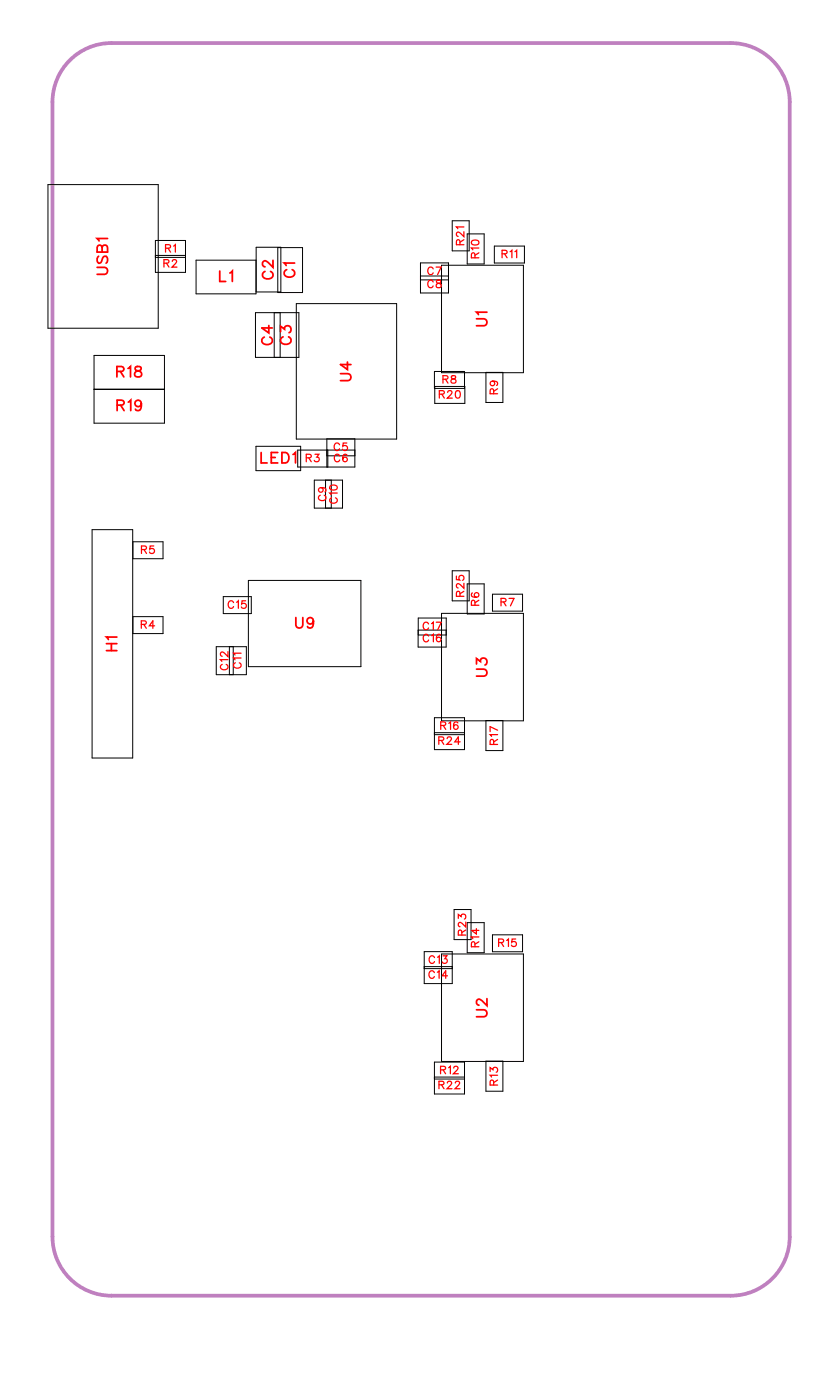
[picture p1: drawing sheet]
<svg xmlns="http://www.w3.org/2000/svg" width="56mm" height="95mm" viewBox="0 0 56 95" stroke-linecap="round" stroke-linejoin="round" font-family="sans-serif">
<path d="M4.7 4.1a4 4 0 0 1 2.9-1.2h42a4 4 0 0 1 4 4v77a4 4 0 0 1-4 4h-42a4 4 0 0 1-4-4v-77a4 4 0 0 1 1.1-2.8z" fill="none" stroke="#bf80bf" stroke-width=".25"/>
<g fill="none" stroke="#000" stroke-width=".07">
<path d="M3.3 12.5h7.4v9.8h-7.4zM10.5 16.3h2.1v2.2h-2.1zM10.5 17.5h2.1M10.5 17.3h2.1M17.4 17.7h-4.1v2.2h4.1v-3.1h1.6v3h-1.6M18.8 16.8h1.7v3.1h-1.7zM28.5 17.8h1.9v2.1h-1.9zM28.5 19h1.9M28.5 18.7h1.9M29.9 18h5.6v7.3h-5.6zM30.7 15h1.1v2h-1.1zM31.7 15.9h1.1v2h-1.1z"/>
<path d="M33.5 16.7h2.1v1.1h-2.1zM6.2 35.9h2.8v15.5h-2.8zM6.4 24.1h4.8v4.6h-4.8zM6.4 26.4h4.8M9 36.8h2.1v1.1h-2.1zM16.8 39.4h7.7v5.8h-7.7zM17.3 21.2h3v3.1h-3zM17.4 30.3h3v1.6h-3zM18.6 21.2v3.1M19 21.2v3.1M20.1 20.6h6.8v9.2h-6.8zM21.3 32.6h1.9v1.9h-1.9z"/>
<path d="M22.1 32.6v1.9M22.2 30.9h1.9M22.2 29.8v1.9M22.2 30.5v1.2M22.5 32.6v1.9M24.1 29.8v1.9h-3.9v-1.2h3.9M29.5 25.2h2v1.2h-2zM29.5 26.2h2v1.2h-2zM30.7 38.7h1.1v2.1h-1.1zM31.7 39.6h1.1v2.1h-1.1zM33 25.3h1.1v2h-1.1zM9 41.8h2.1v1.2h-2.1z"/>
<path d="M14.7 43.9h2v1.9h-2zM15.1 40.5h1.9v1.1h-1.9zM15.6 43.9v1.9M15.8 43.9v1.9M29.5 48.7h2v2.2h-2zM29.5 49.9h2M29.5 49.7h2M29.9 41.6h5.6v7.3h-5.6zM30.3 42.8h-1.9v1.1h1.9v-2h-1.9v1.2h1.9M33 48.9v2h1.1v-2M33.4 40.3h2v1.2h-2zM28.8 64.6h1.9v2.1h-1.9z"/>
<path d="M28.8 65.6h1.9M28.8 65.7h1.9M29.5 72.1h2v2.1h-2zM29.5 73.2h2M29.5 73.1h2M29.9 64.7h5.6v7.3h-5.6zM30.8 61.7h1.1v2.1h-1.1zM31.7 62.6h1.1v2h-1.1zM33 72h1.1v2h-1.1zM33.4 63.4h2v1.2h-2z"/>
</g>
<g fill="none" stroke="#f00" stroke-width=".12">
<path d="M6.6 18.1h.5l.2 .2-.1 .3h-.6M6.7 17.4l-.1 .2 .1 .3 .2-.1 .1-.4h.2l.1 .2-.1 .3M6.9 16.8v-.1h-.2l-.1 .4h.7v-.3l-.1-.2-.2 .1-.1 .4M7.3 16.2h-.7l.1 .2M14.9 18.4v.7h.4M15.6 18.5l.2-.1v.7M18 18.4a.26 .26 0 0 0-.2 .3 .26 .26 0 0 0 .3 .2h.1a.26 .26 0 0 0 .3-.2 .26 .26 0 0 0-.2-.3M18.5 17.7v.4l-.3-.3-.3-.1-.1 .1v.2l.2 .1M19.4 18.3a.26 .26 0 0 0-.1 .3 .26 .26 0 0 0 .2 .2h.2a.26 .26 0 0 0 .3-.2 .26 .26 0 0 0-.2-.3M20 17.8h-.7l.1 .2M7.9 25.2h.4l.1-.2-.2-.1h-.3v.7M7.9 27.5h.4l.1-.2-.2-.1h-.3v.7"/>
<path d="M8.2 25.2l.2 .4M8.2 27.5l.2 .4M8.7 25l.1-.1v.7M8.7 27.3l.2-.1v.7M9.2 24.9v.2l.3 .1 .1 .1a.24 .24 0 0 1-.2 .3 .24 .24 0 0 1-.3-.3l.5-.3-.1-.1zM9.6 27.4a.22 .22 0 0 1-.3 .2 .22 .22 0 0 1-.1-.4 .22 .22 0 0 1 .4 .1v.1a.34 .34 0 0 1-.3 .5l-.1-.1M17.7 30.7v.7h.4M17.9 22.9a.26 .26 0 0 0-.1 .3 .26 .26 0 0 0 .2 .2h.2a.26 .26 0 0 0 .3-.2 .26 .26 0 0 0-.2-.3M18.2 22.1v.5l-.4-.3h.7M18.4 31h.3M18.8 30.7h-.4v.7h.4M19 22.5v-.4l.3 .2a.24 .24 0 0 1 .4-.1 .24 .24 0 0 1-.1 .4"/>
<path d="M19.1 30.7h.3a.38 .38 0 0 1 .2 .4 .38 .38 0 0 1-.2 .3h-.3zM19.2 22.9a.26 .26 0 0 0-.2 .3 .26 .26 0 0 0 .3 .2h.2a.26 .26 0 0 0 .2-.2 .26 .26 0 0 0-.1-.3M19.9 30.8l.1-.1v.7M23.1 25.4h.5l.2 .2-.1 .2h-.6M23.6 24.6v.5l-.5-.4h.7M32.3 21.6h.5l.2 .2-.1 .3h-.6M33 21.2h-.7l.1 .2M7.2 44.1h.7M7.2 43.7h.7M7.6 43.7v.4M7.9 43.2h-.7l.2 .2M20.1 41.9v.5l.2 .2 .2-.1v-.6"/>
<path d="M21.3 42.1a.22 .22 0 0 1-.3 .2 .22 .22 0 0 1-.1-.3 .22 .22 0 0 1 .3 0l.1 .1a.34 .34 0 0 1-.3 .5l-.1-.1M32.3 45.4h.5l.2 .2-.1 .2-.6 .1M32.3 45.1v-.4l.3 .2a.24 .24 0 0 1 .4-.2 .24 .24 0 0 1-.1 .4M32.3 68.5h.5l.2 .2-.1 .3h-.6M33 67.8v.4l-.3-.3-.3-.1-.1 .1v.2l.2 .1"/>
</g>
<g fill="none" stroke="#f00" stroke-width=".08">
<path d="M11.1 17.9l.3-.1 .1-.1-.4-.1v.5M11.2 16.8h.3l.1-.1-.4-.1v.5M11.3 17.9l.2 .2M11.4 16.8l.2 .3M11.7 17.7l.2-.1 .1 .2-.3 .3h.3M11.8 16.7l.1-.1v.5M29.4 18.2a.19 .19 0 0 0-.2-.1 .19 .19 0 0 0-.2 .2v.1a.19 .19 0 0 0 .2 .2 .19 .19 0 0 0 .2-.1M29.4 19.1a.19 .19 0 0 0-.2-.1 .19 .19 0 0 0-.2 .2v.1a.19 .19 0 0 0 .2 .2 .19 .19 0 0 0 .2-.1M29.6 18.1h.3l-.2 .5M29.6 19v.2a.21 .21 0 0 1 .3 .1 .21 .21 0 0 1 0 .2h-.3v-.2l.3-.2v-.1zM31.2 16.6v-.3h-.1l-.1 .3h.5M31.5 15.7v.4l-.4-.4-.1 .1 .1 .2"/>
<path d="M31.5 15.4h-.5l.1 .1M31.5 16.3l-.3 .1M32 16.4a.25 .25 0 0 1 .3-.1 .25 .25 0 0 1 .2 .3 .25 .25 0 0 1-.4 .1 .25 .25 0 0 1-.1-.3zM32.2 17.5v-.3h-.1l-.1 .3h.5M32.5 16.8h-.5l.1 .2M32.5 17.2l-.3 .1M34.1 17.2h.2l.1-.1-.3-.1v.5M34.2 17.2l.2 .3M34.6 17.1l.1-.1v.5M34.9 17.1l.1-.1v.5M9.6 37.3h.3v-.2l-.3-.1v.6M9.8 37.3l.1 .3"/>
<path d="M10.4 37h-.2v.3a.18 .18 0 0 1 .2 0 .18 .18 0 0 1 0 .2 .18 .18 0 0 1-.3 0M20.8 31.1l.3-.1v-.1l-.3-.1v.5M20.9 31.1l.2 .2M21.4 30.8h.2l-.1 .2a.17 .17 0 0 1 .1 .3 .17 .17 0 0 1-.3-.1M21.7 33.6a.19 .19 0 0 0-.1 .2 .19 .19 0 0 0 .2 .2h.1a.19 .19 0 0 0 .2-.2 .19 .19 0 0 0-.1-.2M21.8 33.1a.16 .16 0 0 1 .1 .2 .16 .16 0 0 1-.2 .1 .16 .16 0 0 1 0-.3l.4 .1-.1 .2M22.4 33a.25 .25 0 0 1 .3-.1 .25 .25 0 0 1 .1 .3 .25 .25 0 0 1-.3 .1 .25 .25 0 0 1-.1-.3zM22.5 33.8a.19 .19 0 0 0-.1 .2 .19 .19 0 0 0 .2 .1h.1a.19 .19 0 0 0 .2-.1 .19 .19 0 0 0-.1-.2M22.9 33.5h-.5l.1 .1M23 30.2a.19 .19 0 0 0-.2-.1 .19 .19 0 0 0-.1 .2v.1a.19 .19 0 0 0 .1 .2 .19 .19 0 0 0 .2-.1M23 30.9a.19 .19 0 0 0-.2-.1 .19 .19 0 0 0-.1 .2v.1a.19 .19 0 0 0 .1 .2 .19 .19 0 0 0 .2-.1M23.5 30.1h-.2v.2a.18 .18 0 0 1 .2 0 .18 .18 0 0 1 0 .2 .18 .18 0 0 1-.3 0"/>
<path d="M23.5 30.9v-.1a.22 .22 0 0 0-.3 .3 .22 .22 0 0 0 .3 .2 .16 .16 0 0 0 0-.3 .18 .18 0 0 0-.3 .2M29.8 26.7h.3v-.1l-.3-.1v.5M30 26.7l.1 .3M30 25.7h.3l.1-.1-.4-.1v.5M30.2 25.7l.2 .3M30.4 26.6l.2-.1 .1 .2-.4 .3h.4M30.6 25.5v.2l.3 .1a.17 .17 0 0 1-.1 .2 .17 .17 0 0 1-.2-.2l.3-.2v-.1zM31 26.5a.23 .23 0 0 1 .2 .3 .23 .23 0 0 1-.2 .2l-.1-.2zM31 39.1v.2l.2 .1a.18 .18 0 0 1 0-.3 .18 .18 0 0 1 .2 0 .18 .18 0 0 1 0 .3M31.5 39.6v.3l-.4-.3-.1 .1 .1 .2M33.4 25.9a.16 .16 0 0 1 .1 .2 .16 .16 0 0 1-.2 0 .16 .16 0 0 1 0-.2h.4v.3M33.5 26.7v-.3h-.2l-.1 .3h.5"/>
<path d="M33.7 26.4l-.2 .1M9.6 42.4l.3-.1v-.1l-.3-.1v.5M9.8 42.4l.1 .2M10.5 42.5h-.4l.3-.4v.5M15.1 45.1a.19 .19 0 0 0-.2 .2 .19 .19 0 0 0 .2 .1h.2a.19 .19 0 0 0 .2-.1 .19 .19 0 0 0-.2-.2M15.5 44.8h-.5v.1M15.5 44.2v.4l-.5-.4v.2l.1 .1M15.8 40.9a.19 .19 0 0 0-.2-.1 .19 .19 0 0 0-.1 .2v.1a.19 .19 0 0 0 .1 .2 .19 .19 0 0 0 .2-.1M16 45a.19 .19 0 0 0-.2 .2 .19 .19 0 0 0 .2 .1h.2a.19 .19 0 0 0 .2-.1 .19 .19 0 0 0-.2-.2M16 40.9l.2-.1v.5M16.4 44.7h-.6l.1 .1M16.4 44.3h-.6l.1 .1"/>
<path d="M16.7 40.8h-.3v.2a.18 .18 0 0 1 .3 0 .18 .18 0 0 1-.1 .3 .18 .18 0 0 1-.2-.1M29.1 42.3a.19 .19 0 0 0-.3-.1 .19 .19 0 0 0-.1 .2v.1a.19 .19 0 0 0 .1 .2 .19 .19 0 0 0 .3-.1M29.1 43.2a.19 .19 0 0 0-.2-.2 .19 .19 0 0 0-.2 .2v.2a.19 .19 0 0 0 .2 .2 .19 .19 0 0 0 .2-.2M29.3 42.3l.1-.1v.5M29.3 43.1l.1-.1v.6M29.6 42.2h.3l-.2 .5M29.8 50.2h.3v-.1l-.3-.1v.5M29.9 43.1a.22 .22 0 0 0-.3 .2 .22 .22 0 0 0 .3 .2 .16 .16 0 0 0-.1-.3 .16 .16 0 0 0-.2 .2M29.9 49.2h.3v-.1l-.3-.1v.5M29.9 50.2l.2 .3M30.1 49.2l.1 .3M30.3 50.1l.2-.1 .1 .1-.3 .4h.3"/>
<path d="M30.4 49.1l.2-.1v.5M31 49.1v-.1a.22 .22 0 0 0-.3 .2 .22 .22 0 0 0 .3 .2 .16 .16 0 0 0 0-.2 .16 .16 0 0 0-.2 .1M31.2 40.5v-.3l-.1-.1-.1 .4h.5M31.2 50.3h-.4l.3-.3v.5M31.5 40.1l-.3 .2M32 40.2v.1a.22 .22 0 0 0 .2 .3 .22 .22 0 0 0 .2-.4 .16 .16 0 0 0-.2 .1 .16 .16 0 0 0 .1 .2M32.2 41.1v-.3l-.1-.1-.1 .4h.5M32.5 40.7l-.3 .2M33.5 50.5v-.3h-.2l-.1 .3h.5M33.7 49.8h-.5l.1 .2M33.7 50.2l-.2 .1M33.7 49.6l-.5-.3v.3"/>
<path d="M34 40.8h.3v-.1l-.3-.1v.5M34.1 40.8l.2 .3M34.5 40.6h.4l-.3 .5M29.5 66a.19 .19 0 0 0-.3-.1 .19 .19 0 0 0-.1 .2v.1a.19 .19 0 0 0 .1 .2 .19 .19 0 0 0 .3-.1M29.5 65a.19 .19 0 0 0-.2-.1 .19 .19 0 0 0-.2 .2v.1a.19 .19 0 0 0 .2 .2 .19 .19 0 0 0 .2-.2M29.7 66l.1-.1v.5M29.7 65l.1-.1v.5M29.8 73.6h.3v-.1l-.3-.1v.5M29.9 72.6h.3v-.1l-.3-.1v.5M29.9 73.6l.2 .3M30 64.9h.3l-.1 .2a.17 .17 0 0 1 .1 .2 .17 .17 0 0 1-.3 0M30 72.6l.2 .3"/>
<path d="M30.3 73.5l.2-.1 .1 .1-.3 .4h.4M30.3 66.2h-.3l.2-.3v.5M30.4 72.5l.1-.1v.5M30.8 72.5l.2-.1 .1 .1-.4 .4h.4M30.9 73.5l.2-.1 .1 .1-.3 .4h.3M31.1 62.3v-.2l.2 .1a.17 .17 0 0 1 .2-.1 .17 .17 0 0 1 0 .3M31.3 63.5v-.3l-.1-.1-.1 .4h.5M31.6 62.6v.3l-.4-.3-.1 .1 .1 .2M31.6 63.1l-.3 .2M32.2 64.2v-.2l-.1-.1-.1 .3h.5M32.3 63v.4l-.3-.3h.5M32.5 63.6h-.5l.1 .1"/>
<path d="M32.5 63.9l-.3 .2M33.2 72.7v-.3l.2 .2a.17 .17 0 0 1 .3-.1 .17 .17 0 0 1 0 .3M33.5 73.6v-.3h-.2l-.1 .3h.5M33.7 73h-.5l.1 .1M33.7 73.3l-.2 .2M33.8 64l.3-.1 .1-.1-.4-.1v.5M34 64l.2 .2M34.4 63.8l.1-.1v.5M35 63.7h-.3v.2a.18 .18 0 0 1 .3 0 .18 .18 0 0 1-.1 .3 .18 .18 0 0 1-.2-.1"/>
</g>
<g font-size="1.2" fill="#fff">
<text x="7.6" y="18.7" transform="rotate(-90 7.6 18.7)">USB1</text>
<text x="14.8" y="19.4">L1</text>
<text x="18.8" y="23.4" transform="rotate(-90 18.8 23.4)">C4</text>
<text x="18.8" y="19" transform="rotate(-90 18.8 19)">C2</text>
<text x="20" y="23.4" transform="rotate(-90 20 23.4)">C3</text>
<text x="20.3" y="18.9" transform="rotate(-90 20.3 18.9)">C1</text>
<text x="33.3" y="22.2" transform="rotate(-90 33.3 22.2)">U1</text>
<text x="7.9" y="25.9">R18</text>
<text x="7.9" y="28.2">R19</text>
<text x="24.1" y="25.9" transform="rotate(-90 24.1 25.9)">U4</text>
<text x="17.6" y="31.7">LED1</text>
<text x="8.2" y="44.2" transform="rotate(-90 8.2 44.2)">H1</text>
<text x="20" y="42.9">U9</text>
<text x="33.3" y="45.9" transform="rotate(-90 33.3 45.9)">U3</text>
<text x="33.3" y="69.1" transform="rotate(-90 33.3 69.1)">U2</text>
</g>
<g font-size=".9" fill="#fff">
<text x="11.2" y="17.3">R1</text>
<text x="31.7" y="16.7" transform="rotate(-90 31.7 16.7)">R21</text>
<text x="32.7" y="17.5" transform="rotate(-90 32.7 17.5)">R10</text>
<text x="34" y="17.7">R11</text>
<text x="11.1" y="18.3">R2</text>
<text x="29" y="18.8">C7</text>
<text x="29" y="19.7">C8</text>
<text x="29.8" y="27.2">R20</text>
<text x="30" y="26.2">R8</text>
<text x="34" y="26.8" transform="rotate(-90 34 26.8)">R9</text>
<text x="20.7" y="31.5">R3</text>
<text x="22.3" y="34" transform="rotate(-90 22.3 34)">C9</text>
<text x="22.6" y="30.8">C5</text>
<text x="22.6" y="31.5">C6</text>
<text x="23.1" y="34.2" transform="rotate(-90 23.1 34.2)">C10</text>
<text x="9.6" y="37.8">R5</text>
<text x="15.4" y="41.5">C15</text>
<text x="31.7" y="40.5" transform="rotate(-90 31.7 40.5)">R25</text>
<text x="32.7" y="41.1" transform="rotate(-90 32.7 41.1)">R6</text>
<text x="33.9" y="41.3">R7</text>
<text x="9.5" y="42.8">R4</text>
<text x="15.7" y="45.5" transform="rotate(-90 15.7 45.5)">C12</text>
<text x="16.6" y="45.4" transform="rotate(-90 16.6 45.4)">C11</text>
<text x="28.7" y="42.9">C17</text>
<text x="28.7" y="43.8">C16</text>
<text x="29.7" y="50.7">R24</text>
<text x="29.8" y="49.7">R16</text>
<text x="34" y="50.6" transform="rotate(-90 34 50.6)">R17</text>
<text x="29.1" y="65.6">C13</text>
<text x="31.8" y="63.5" transform="rotate(-90 31.8 63.5)">R23</text>
<text x="32.7" y="64.3" transform="rotate(-90 32.7 64.3)">R14</text>
<text x="33.8" y="64.4">R15</text>
<text x="29.1" y="66.6">C14</text>
<text x="29.7" y="74.1">R22</text>
<text x="29.8" y="73.1">R12</text>
<text x="34" y="73.7" transform="rotate(-90 34 73.7)">R13</text>
</g>
</svg>
